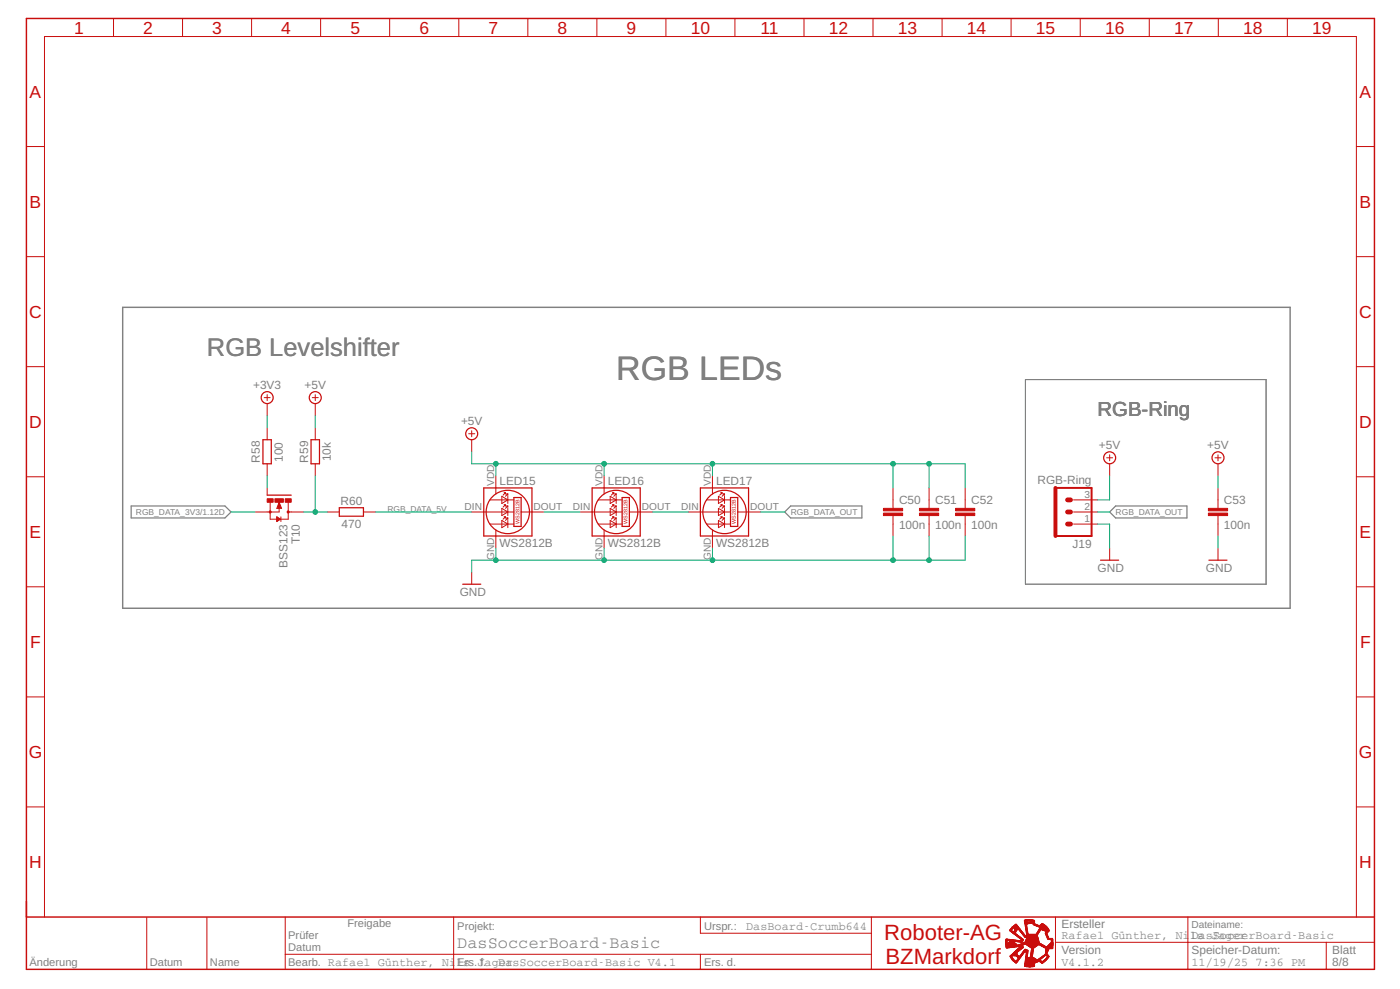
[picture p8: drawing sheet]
<svg xmlns="http://www.w3.org/2000/svg" width="287mm" height="203mm" viewBox="0 0 287 203" stroke-linecap="round" stroke-linejoin="round" font-family="sans-serif">
<path d="M210.3 77.9h49.4v41.9h-49.4z" fill="none" stroke="#808080" stroke-width=".21"/>
<path d="M25.2 63h239.4v61.8h-239.4z" fill="none" stroke="#808080" stroke-width=".3"/>
<path d="M26.9 103.8h19.2l1.3 1.2-1.3 1.2h-19.2zM162.2 103.8h14.6v2.4h-14.6l-1.2-1.2zM227.6 105l1.2-1.2h14.7v2.4h-14.7z" fill="none" stroke="#808080" stroke-width=".25"/>
<g fill="none" stroke="#c90d0c" stroke-width=".21">
<path d="M23.3 3.8v3.7M37.4 3.8v3.7M51.6 3.8v3.7M65.8 3.8v3.7M79.9 3.8v3.7M94.1 3.8v3.7M108.3 3.8v3.7M122.4 3.8v3.7M136.6 3.8v3.7M150.7 3.8v3.7M164.9 3.8v3.7M179.1 3.8v3.7"/>
<path d="M193.2 3.8v3.7M207.4 3.8v3.7M221.6 3.8v3.7M235.7 3.8v3.7M249.9 3.8v3.7M264.1 3.8v3.7M5.4 30.1h3.7M278.2 30.1h3.7M5.4 52.6h3.7M278.2 52.6h3.7M5.4 75.2h3.7M278.2 75.2h3.7"/>
<path d="M5.4 97.8h3.7M54.2 81.6h1.2M54.8 80.9v1.3M54.8 82.8v2.5M54.8 87.7v2.5M54.8 95.1v2.5M64.1 81.6h1.2M64.7 80.9v1.3M64.7 82.8v2.5M64.7 87.7v2.5M64.7 95.1v2.5M96.1 89h1.3"/>
<path d="M96.8 88.3v1.3M96.8 90.2v2.5M101.7 97.6v3.7M123.9 97.6v3.7M146.1 97.6v3.7M227 93.9h1.2M227.6 93.3v1.2M227.6 95.1v2.5M249.2 93.9h1.2M249.8 93.3v1.2M249.8 95.1v2.5M278.2 97.8h3.7"/>
<path d="M54.8 100.1v1.5M55.4 103v3.5h3.7v-3.4M56.8 106l.7 .5-.7 .5zM56.8 106.9h.1M56.8 106.8h.3M56.8 106.7h.5M56.8 106.4h.6M56.8 106.3h.4M56.8 106.2h.2M56.8 106.1h.1M57.3 102.8v2.2h-5M57.3 103l.5 1.3h-1z"/>
<path d="M57.6 106v1M59.1 105h3.1M67.1 105h2.5M74.5 105h2.5M96.8 105h8.6M96.8 117.3v2.5M100.5 102.5h4.9M100.5 107.5h4.9M101.7 108.7v3.7M102.9 101.8l1.3 .7-1.3 .8zM102.9 104.3l1.3 .7-1.3 .7zM102.9 106.7l1.3 .8-1.3 .7z"/>
<path d="M103.4 103.5h.3v.3zM103.4 101h.3v.3zM103.4 106h.3v.2zM103.7 103.5l-.5 .5M103.7 101l-.5 .6M103.7 106l-.5 .5M103.9 101.3h.3v.3zM103.9 103.8h.3v.2zM103.9 106.2h.3v.3zM104.2 101.8v1.5M104.2 104.3v1.4M104.2 106.7v1.5"/>
<path d="M104.2 103.8l-.5 .5M104.2 101.3l-.5 .5M104.2 106.2l-.5 .5M106.9 105h4.7M119 105h8.6M122.7 102.5h4.9M122.7 107.5h4.9M123.9 108.7v3.7M125.2 101.8l1.2 .7-1.2 .8zM125.2 104.3l1.2 .7-1.2 .7zM125.2 106.7l1.2 .8-1.2 .7zM125.6 103.5h.3v.3z"/>
<path d="M125.6 101h.3v.3zM125.6 106h.3v.2zM125.9 103.5l-.5 .5M125.9 101l-.5 .6M125.9 106l-.5 .5M126.1 103.8h.3v.2zM126.1 101.3h.3v.3zM126.1 106.2h.3v.3zM126.4 101.8v1.5M126.4 104.3v1.4M126.4 106.7v1.5M126.4 103.8l-.5 .5"/>
<path d="M126.4 101.3l-.5 .5M126.4 106.2l-.5 .5M129.1 105h4.7M141.2 105h8.6M144.9 102.5h4.9M144.9 107.5h4.9M146.1 108.7v3.7M147.4 101.8l1.2 .7-1.2 .8zM147.4 104.3l1.2 .7-1.2 .7zM147.4 106.7l1.2 .8-1.2 .7zM147.9 103.5h.2v.3zM147.9 101h.2v.3z"/>
<path d="M147.9 106h.2v.2zM148.1 103.5l-.5 .5M148.1 101l-.5 .6M148.1 106l-.5 .5M148.4 103.8h.2v.2zM148.4 101.3h.2v.3zM148.4 106.2h.2v.3zM148.6 101.8v1.5M148.6 104.3v1.4M148.6 106.7v1.5M148.6 103.8l-.5 .5M148.6 101.3l-.5 .5"/>
<path d="M148.6 106.2l-.5 .5M151.3 105h4.7M183.2 100.1v4.2M183.2 105.7v4.2M190.6 100.1v4.2M190.6 105.7v4.2M198 100.1v4.2M198 105.7v4.2M220.2 105h4.9M220.2 102.5h4.9M220.2 107.5h4.9M227.6 112.4v2.5"/>
<path d="M249.8 100.1v4.2M249.8 105.7v4.2M249.8 112.4v2.5M5.4 120.4h3.7M278.2 120.4h3.7M5.4 142.9h3.7M278.2 142.9h3.7M5.4 165.5h3.7M278.2 165.5h3.7M9.1 188.1v-180.6h269.1v180.6M30.1 188.2v10.6M42.4 188.2v10.6"/>
<path d="M58.5 188.1v10.7M58.5 195.7h120.2M93 188.1v10.7M143.7 188.1v3.3h35M143.7 195.7v3.1M178.7 188.1v10.7M216.5 193.3h65.3M216.5 188.1v10.7M243.7 188.1v10.7M272 193.3v5.5"/>
</g>
<g fill="none" stroke="#c90d0c" stroke-width=".25">
<path d="M53.9 90.2h1.7v4.9h-1.7zM63.8 90.2h1.7v4.9h-1.7zM54.8 101.6h4.9M69.6 104.1h4.9v1.8h-4.9zM94.9 119.8h3.7M99.2 100.1h9.9v9.8h-9.9zM105.4 102h1.5v6h-1.5zM121.5 100.1h9.8v9.8h-9.8zM127.6 102h1.5v6h-1.5zM143.7 100.1h9.8v9.8h-9.8zM149.8 102h1.5v6h-1.5zM225.7 114.9h3.7"/>
<path d="M248 114.9h3.7"/>
<circle cx="54.8" cy="81.6" r="1.23"/>
<circle cx="64.7" cy="81.6" r="1.23"/>
<circle cx="96.8" cy="89" r="1.23"/>
<circle cx="227.6" cy="93.9" r="1.23"/>
<circle cx="249.8" cy="93.9" r="1.23"/>
<circle cx="104.2" cy="105" r="4.4"/>
<circle cx="126.4" cy="105" r="4.4"/>
<circle cx="148.6" cy="105" r="4.4"/>
</g>
<path d="M57.3 103.9v.2h-.3l.3-.8 .2 .8M5.4 188.1h276.5v-184.3h-276.5v195h276.5v-10.6" fill="none" stroke="#c90d0c" stroke-width=".3"/>
<g fill="none" stroke="#c90d0c" stroke-width=".4">
<path d="M216.5 100.1h7.4v9.8h-7.4"/>
<circle cx="55.4" cy="105" r=".13"/>
<circle cx="59.1" cy="105" r=".13"/>
</g>
<g fill="#c90d0c" stroke="#c90d0c" stroke-width=".21">
<path d="M54.8 102.3h1.2v.7h-1.2z"/>
<path d="M58.5 102.3h1.2v.7h-1.2z"/>
<path d="M56.4 102.3h1.7v.7h-1.7z"/>
<path d="M211 198.3h.5z"/>
<path d="M210.5 198.2l1.4 .1z"/>
<path d="M210.2 198.2h2z"/>
<path d="M210.2 198.1l2 .1z"/>
<path d="M210.2 198.1h2z"/>
<path d="M210.2 198h.3z"/>
<path d="M210.6 198h1.6z"/>
<path d="M210.2 197.9l.3 .1z"/>
<path d="M210.5 197.9l1.7 .1z"/>
<path d="M210.2 197.8l.3 .1z"/>
<path d="M210.5 197.8l1.7 .1z"/>
<path d="M210.2 197.8h2z"/>
<path d="M210.2 197.7h2z"/>
<path d="M210.2 197.6l2 .1z"/>
<path d="M210.2 197.6h2z"/>
<path d="M210.3 197.5h2z"/>
<path d="M213.7 197.5h.2z"/>
<path d="M208.3 197.5h.2z"/>
<path d="M213.6 197.5h.4z"/>
<path d="M208.3 197.4l.3 .1z"/>
<path d="M210.2 197.4l2.3 .1z"/>
<path d="M213.5 197.4l.5 .1z"/>
<path d="M208.2 197.4h.4z"/>
<path d="M210.3 197.4h2.3z"/>
<path d="M213.5 197.4h.6z"/>
<path d="M208.1 197.3l.5 .1z"/>
<path d="M210.3 197.3l2.4 .1z"/>
<path d="M213.4 197.3l.7 .1z"/>
<path d="M208.1 197.3h.6z"/>
<path d="M210.2 197.3h2.6z"/>
<path d="M213.3 197.3h.9z"/>
<path d="M208 197.2l.7 .1z"/>
<path d="M210.3 197.2l2.6 .1z"/>
<path d="M213.3 197.2l.4 .1z"/>
<path d="M213.8 197.2l.4 .1z"/>
<path d="M207.9 197.2h.9z"/>
<path d="M210.3 197.2h2.8z"/>
<path d="M213.2 197.2h.5z"/>
<path d="M213.9 197.2h.4z"/>
<path d="M207.9 197.1l.4 .1z"/>
<path d="M208.4 197.1l.3 .1z"/>
<path d="M210.3 197.1l3.3 .1z"/>
<path d="M213.9 197.1l.4 .1z"/>
<path d="M207.8 197.1h.5z"/>
<path d="M208.5 197.1h.3z"/>
<path d="M210.3 197.1h3.3z"/>
<path d="M214 197.1h.4z"/>
<path d="M207.8 197l.4 .1z"/>
<path d="M208.5 197l.4 .1z"/>
<path d="M210.3 197l3.2 .1z"/>
<path d="M214.1 197l.4 .1z"/>
<path d="M207.7 197h.5z"/>
<path d="M208.5 197h.4z"/>
<path d="M210.3 197h3.1z"/>
<path d="M214.1 197h.4z"/>
<path d="M207.6 196.9l.5 .1z"/>
<path d="M208.6 196.9l.3 .1z"/>
<path d="M210.3 196.9l3.1 .1z"/>
<path d="M214.2 196.9l.4 .1z"/>
<path d="M207.6 196.9h.4z"/>
<path d="M208.6 196.9h.4z"/>
<path d="M210.3 196.9h3z"/>
<path d="M214.2 196.9h.4z"/>
<path d="M207.6 196.8l.4 .1z"/>
<path d="M208.7 196.8l.3 .1z"/>
<path d="M210.3 196.8l2.4 .1z"/>
<path d="M212.9 196.8l.4 .1z"/>
<path d="M214.3 196.8l.4 .1z"/>
<path d="M207.6 196.8h.3z"/>
<path d="M208.7 196.8h.3z"/>
<path d="M210.4 196.8h2.2z"/>
<path d="M212.9 196.8h.5z"/>
<path d="M214.4 196.8h.3z"/>
<path d="M207.5 196.7l.4 .1z"/>
<path d="M208.7 196.7l.3 .1z"/>
<path d="M210.4 196.7l2.2 .1z"/>
<path d="M212.9 196.7l.5 .1z"/>
<path d="M214.4 196.7l.4 .1z"/>
<path d="M207.5 196.7h.3z"/>
<path d="M208.7 196.7h.4z"/>
<path d="M210.4 196.7h2.1z"/>
<path d="M213 196.7h.5z"/>
<path d="M214.4 196.7h.4z"/>
<path d="M207.5 196.6l.3 .1z"/>
<path d="M208.8 196.6l.3 .1z"/>
<path d="M210.4 196.6l2 .1z"/>
<path d="M213.1 196.6l.5 .1z"/>
<path d="M214.5 196.6l.3 .1z"/>
<path d="M207.4 196.6h.4z"/>
<path d="M208.8 196.6h.3z"/>
<path d="M210.4 196.6h1.9z"/>
<path d="M213.2 196.6h.4z"/>
<path d="M214.5 196.6h.4z"/>
<path d="M207.4 196.5l.3 .1z"/>
<path d="M208.9 196.5l.3 .1z"/>
<path d="M210.4 196.5l1.9 .1z"/>
<path d="M213.2 196.5l.5 .1z"/>
<path d="M214.6 196.5l.3 .1z"/>
<path d="M207.4 196.5h.3z"/>
<path d="M208.9 196.5h.3z"/>
<path d="M210.4 196.5h.3z"/>
<path d="M210.8 196.5h1.4z"/>
<path d="M213.3 196.5h.5z"/>
<path d="M214.6 196.5h.4z"/>
<path d="M207.3 196.4l.4 .1z"/>
<path d="M208.9 196.4l.4 .1z"/>
<path d="M210.4 196.4l.3 .1z"/>
<path d="M210.9 196.4l1.1 .1z"/>
<path d="M213.4 196.4l.4 .1z"/>
<path d="M214.6 196.4l.4 .1z"/>
<path d="M207.3 196.4h.4z"/>
<path d="M208.8 196.4h.5z"/>
<path d="M210.4 196.4h.3z"/>
<path d="M211.1 196.4h.9z"/>
<path d="M213.4 196.4h.4z"/>
<path d="M214.7 196.4h.3z"/>
<path d="M207.3 196.3l.3 .1z"/>
<path d="M208.7 196.3l.6 .1z"/>
<path d="M210.4 196.3l.3 .1z"/>
<path d="M211.2 196.3l.7 .1z"/>
<path d="M213.5 196.3l.4 .1z"/>
<path d="M214.7 196.3l.4 .1z"/>
<path d="M207.2 196.3h.4z"/>
<path d="M208.7 196.3h.7z"/>
<path d="M210.4 196.3h.3z"/>
<path d="M211.4 196.3h.4z"/>
<path d="M213.6 196.3h.4z"/>
<path d="M214.7 196.3h.4z"/>
<path d="M211.3 196.3h.5z"/>
<path d="M213.7 196.3h.3z"/>
<path d="M214.8 196.3h.3z"/>
<path d="M207.2 196.2h.3z"/>
<path d="M208.6 196.2h.8z"/>
<path d="M210.4 196.2h.3z"/>
<path d="M211.3 196.2h.5z"/>
<path d="M213.7 196.2h.4z"/>
<path d="M214.8 196.2h.4z"/>
<path d="M208.5 196.2h.6z"/>
<path d="M209.1 196.2h.4z"/>
<path d="M211.4 196.2h.4z"/>
<path d="M213.8 196.2h.3z"/>
<path d="M207.2 196.1l.4 .1z"/>
<path d="M208.4 196.1l.6 .1z"/>
<path d="M209.1 196.1l.4 .1z"/>
<path d="M210.4 196.1l.3 .1z"/>
<path d="M211.4 196.1l.4 .1z"/>
<path d="M213.9 196.1l.3 .1z"/>
<path d="M214.8 196.1l.4 .1z"/>
<path d="M207.2 196l.4 .1z"/>
<path d="M208.4 196l.6 .1z"/>
<path d="M209.2 196l.3 .1z"/>
<path d="M210.5 196l.3 .1z"/>
<path d="M211.4 196l.4 .1z"/>
<path d="M213.9 196l.4 .1z"/>
<path d="M214.7 196l.4 .1z"/>
<path d="M207.3 196h.4z"/>
<path d="M207.9 196h1z"/>
<path d="M209.2 196h.4z"/>
<path d="M210.5 196h.3z"/>
<path d="M211.4 196h.4z"/>
<path d="M214 196h.3z"/>
<path d="M214.7 196h.4z"/>
<path d="M207.3 196h1.6z"/>
<path d="M209.3 196h.3z"/>
<path d="M214.1 196h.3z"/>
<path d="M214.6 196h.4z"/>
<path d="M207.3 195.9l1.5 .1z"/>
<path d="M209.3 195.9l.4 .1z"/>
<path d="M210.5 195.9l.3 .1z"/>
<path d="M211.4 195.9l.4 .1z"/>
<path d="M214.1 195.9l.4 .1z"/>
<path d="M214.6 195.9l.4 .1z"/>
<path d="M207.4 195.9h1.3z"/>
<path d="M209.3 195.9h.4z"/>
<path d="M210.5 195.9h.3z"/>
<path d="M211.4 195.9h.4z"/>
<path d="M214.2 195.9h.8z"/>
<path d="M207.5 195.8l1.2 .1z"/>
<path d="M209.4 195.8l.3 .1z"/>
<path d="M210.5 195.8l.3 .1z"/>
<path d="M211.4 195.8l.4 .1z"/>
<path d="M214.3 195.8l.6 .1z"/>
<path d="M207.5 195.8h1.1z"/>
<path d="M209.4 195.8h.4z"/>
<path d="M210.5 195.8h.3z"/>
<path d="M211.4 195.8h.4z"/>
<path d="M214.3 195.8h.6z"/>
<path d="M207.6 195.7h1z"/>
<path d="M209.4 195.7h.4z"/>
<path d="M210.5 195.7h.3z"/>
<path d="M211.4 195.7h.4z"/>
<path d="M214.4 195.7h.4z"/>
<path d="M209.5 195.7h.3z"/>
<path d="M207.7 195.6l.9 .1z"/>
<path d="M209.5 195.6l.4 .1z"/>
<path d="M210.5 195.6l.3 .1z"/>
<path d="M211.4 195.6l.4 .1z"/>
<path d="M214.4 195.6l.3 .1z"/>
<path d="M207.7 195.6h.9z"/>
<path d="M209.6 195.6h.3z"/>
<path d="M210.5 195.6h.3z"/>
<path d="M211.4 195.6h.4z"/>
<path d="M214.4 195.6h.3z"/>
<path d="M207.8 195.5l.8 .1z"/>
<path d="M209.6 195.5l.3 .1z"/>
<path d="M210.5 195.5l.3 .1z"/>
<path d="M211.5 195.5l.4 .1z"/>
<path d="M214.4 195.5l.3 .1z"/>
<path d="M207.8 195.5h.8z"/>
<path d="M209.6 195.5h.4z"/>
<path d="M210.5 195.5h.3z"/>
<path d="M211.5 195.5h.4z"/>
<path d="M214.4 195.5h.4z"/>
<path d="M207.9 195.4l.7 .1z"/>
<path d="M209.7 195.4l.3 .1z"/>
<path d="M210.5 195.4l.3 .1z"/>
<path d="M211.5 195.4l.4 .1z"/>
<path d="M214.4 195.4l.4 .1z"/>
<path d="M207.9 195.4h.7z"/>
<path d="M209.7 195.4h.4z"/>
<path d="M210.5 195.4h.3z"/>
<path d="M211.5 195.4h.4z"/>
<path d="M214.5 195.4h.3z"/>
<path d="M208 195.3l.7 .1z"/>
<path d="M209.7 195.3l.4 .1z"/>
<path d="M210.5 195.3l.3 .1z"/>
<path d="M211.5 195.3l.4 .1z"/>
<path d="M214.5 195.3l.3 .1z"/>
<path d="M208 195.3h.7z"/>
<path d="M209.8 195.3h.4z"/>
<path d="M210.5 195.3h.3z"/>
<path d="M211.5 195.3h.4z"/>
<path d="M214.5 195.3h.4z"/>
<path d="M208.1 195.2l.6 .1z"/>
<path d="M209.8 195.2l.6 .1z"/>
<path d="M210.5 195.2l.3 .1z"/>
<path d="M211.5 195.2l.4 .1z"/>
<path d="M214.5 195.2l.4 .1z"/>
<path d="M208.1 195.2h.7z"/>
<path d="M209.8 195.2h.7z"/>
<path d="M210.5 195.2h.3z"/>
<path d="M211.5 195.2h.4z"/>
<path d="M214.5 195.2h.4z"/>
<path d="M208.2 195.1l.7 .1z"/>
<path d="M209.9 195.1l.9 .1z"/>
<path d="M211.5 195.1l.4 .1z"/>
<path d="M214.5 195.1l.4 .1z"/>
<path d="M208.2 195.1h.7z"/>
<path d="M209.9 195.1h.9z"/>
<path d="M211.5 195.1h.4z"/>
<path d="M214.5 195.1h.4z"/>
<path d="M208.3 195l.7 .1z"/>
<path d="M210 195l.8 .1z"/>
<path d="M211.5 195l.4 .1z"/>
<path d="M214.5 195l.5 .1z"/>
<path d="M208.3 195h.7z"/>
<path d="M210 195h.8z"/>
<path d="M211.5 195h.4z"/>
<path d="M214.5 195h.5z"/>
<path d="M208.4 194.9l.7 .1z"/>
<path d="M210 194.9l.9 .1z"/>
<path d="M211.5 194.9l.4 .1z"/>
<path d="M214.5 194.9l.5 .1z"/>
<path d="M208.4 194.9h.7z"/>
<path d="M210.1 194.9h.7z"/>
<path d="M211.6 194.9h.4z"/>
<path d="M214.5 194.9h.5z"/>
<path d="M208.5 194.8l.7 .1z"/>
<path d="M210.1 194.8l.6 .1z"/>
<path d="M211.6 194.8l.4 .1z"/>
<path d="M214.5 194.8l.5 .1z"/>
<path d="M208.6 194.8h.7z"/>
<path d="M210.1 194.8h.5z"/>
<path d="M211.6 194.8h.4z"/>
<path d="M214.5 194.8h.6z"/>
<path d="M208.6 194.7l.7 .1z"/>
<path d="M210.2 194.7l.3 .1z"/>
<path d="M211.6 194.7l.4 .1z"/>
<path d="M214.5 194.7l.6 .1z"/>
<path d="M208.7 194.7h.7z"/>
<path d="M210.2 194.7h.2z"/>
<path d="M211.6 194.7h.4z"/>
<path d="M214.5 194.7h.6z"/>
<path d="M208.7 194.6l.8 .1z"/>
<path d="M211.6 194.6l.4 .1z"/>
<path d="M214.5 194.6l.6 .1z"/>
<path d="M208.8 194.6h.7z"/>
<path d="M211.6 194.6h.4z"/>
<path d="M214.5 194.6h.7z"/>
<path d="M208.8 194.5l.8 .1z"/>
<path d="M211.6 194.5l.4 .1z"/>
<path d="M214.5 194.5l1.4 .1z"/>
<path d="M208.8 194.5h.9z"/>
<path d="M211.6 194.5h.4z"/>
<path d="M214.5 194.5h1.4z"/>
<path d="M208.9 194.5h.8z"/>
<path d="M214.4 194.5h1.6z"/>
<path d="M206.4 194.4h.4z"/>
<path d="M209 194.4h.8z"/>
<path d="M211.5 194.4h.6z"/>
<path d="M214.3 194.4h1.6z"/>
<path d="M206.4 194.4h.7z"/>
<path d="M209 194.4h.9z"/>
<path d="M211.4 194.4h.8z"/>
<path d="M214.2 194.4h1.7z"/>
<path d="M206.4 194.3l1.1 .1z"/>
<path d="M209.1 194.3l.8 .1z"/>
<path d="M211.4 194.3l.8 .1z"/>
<path d="M214.2 194.3l1.7 .1z"/>
<path d="M206.4 194.2l1.4 .1z"/>
<path d="M209.1 194.2l.8 .1z"/>
<path d="M211.3 194.2l1 .1z"/>
<path d="M214 194.2l1.9 .1z"/>
<path d="M206.4 194.2h1.8z"/>
<path d="M209.2 194.2h.7z"/>
<path d="M211.2 194.2h1.1z"/>
<path d="M214 194.2h1.9z"/>
<path d="M206.3 194.2h2.3z"/>
<path d="M209.3 194.2h.6z"/>
<path d="M211.1 194.2h1.3z"/>
<path d="M213.9 194.2h.7z"/>
<path d="M214.7 194.2h1.2z"/>
<path d="M206.3 194.1l2.7 .1z"/>
<path d="M209.3 194.1l.5 .1z"/>
<path d="M211.1 194.1l1.4 .1z"/>
<path d="M213.8 194.1l.7 .1z"/>
<path d="M214.8 194.1l1.2 .1z"/>
<path d="M206.3 194.1h3z"/>
<path d="M209.4 194.1h.4z"/>
<path d="M211 194.1h1.6z"/>
<path d="M213.7 194.1h.7z"/>
<path d="M214.8 194.1h1.1z"/>
<path d="M206.3 194l3.5 .1z"/>
<path d="M210.9 194l1.7 .1z"/>
<path d="M213.6 194l.7 .1z"/>
<path d="M214.9 194l1 .1z"/>
<path d="M206.3 194h3.5z"/>
<path d="M210.8 194h1.9z"/>
<path d="M213.5 194h.7z"/>
<path d="M214.9 194h1z"/>
<path d="M206.3 193.9h3.4z"/>
<path d="M210.8 193.9h2z"/>
<path d="M213.4 193.9h.7z"/>
<path d="M215 193.9h.9z"/>
<path d="M210.7 193.9h2.2z"/>
<path d="M215 193.9h1z"/>
<path d="M206.3 193.8l2.4 .1z"/>
<path d="M208.8 193.8l1 .1z"/>
<path d="M210.7 193.8l2.2 .1z"/>
<path d="M213.3 193.8l.7 .1z"/>
<path d="M215.1 193.8l.9 .1z"/>
<path d="M206.3 193.8h2.3z"/>
<path d="M209 193.8h.9z"/>
<path d="M210.6 193.8h2.4z"/>
<path d="M213.2 193.8h.7z"/>
<path d="M215.1 193.8h.9z"/>
<path d="M206.3 193.7l2.3 .1z"/>
<path d="M209 193.7l1.1 .1z"/>
<path d="M210.5 193.7l3.3 .1z"/>
<path d="M215.2 193.7l.8 .1z"/>
<path d="M206.3 193.7h2.2z"/>
<path d="M209.2 193.7h1z"/>
<path d="M210.5 193.7h3.2z"/>
<path d="M215.2 193.7h.8z"/>
<path d="M206.3 193.6l.3 .1z"/>
<path d="M206.6 193.6l1.9 .1z"/>
<path d="M209.3 193.6l4.3 .1z"/>
<path d="M215.3 193.6l.7 .1z"/>
<path d="M206.3 193.6h.3z"/>
<path d="M206.7 193.6h1.7z"/>
<path d="M209.4 193.6h4.2z"/>
<path d="M215.3 193.6h.7z"/>
<path d="M206.3 193.5l.3 .1z"/>
<path d="M206.7 193.5l1.7 .1z"/>
<path d="M209.5 193.5l4 .1z"/>
<path d="M215.4 193.5l.6 .1z"/>
<path d="M206.3 193.5h.2z"/>
<path d="M206.8 193.5h1.5z"/>
<path d="M209.6 193.5h3.8z"/>
<path d="M215.4 193.5h.6z"/>
<path d="M206.3 193.4l.3 .1z"/>
<path d="M206.8 193.4l1.4 .1z"/>
<path d="M209.8 193.4l3.5 .1z"/>
<path d="M215.5 193.4l.5 .1z"/>
<path d="M206.3 193.4h.3z"/>
<path d="M206.8 193.4h1.4z"/>
<path d="M209.9 193.4h3.3z"/>
<path d="M215.5 193.4h.5z"/>
<path d="M206.3 193.3l.3 .1z"/>
<path d="M206.9 193.3l1.2 .1z"/>
<path d="M210 193.3l3.2 .1z"/>
<path d="M215.6 193.3l.4 .1z"/>
<path d="M206.3 193.3h.3z"/>
<path d="M206.9 193.3h1.2z"/>
<path d="M210.1 193.3h3.1z"/>
<path d="M215.6 193.3h.4z"/>
<path d="M206.3 193.2l.3 .1z"/>
<path d="M207 193.2l1 .1z"/>
<path d="M209.5 193.2l.2 .1z"/>
<path d="M210.2 193.2l3 .1z"/>
<path d="M215.6 193.2l.4 .1z"/>
<path d="M206.3 193.2h.3z"/>
<path d="M207 193.2h1z"/>
<path d="M209.1 193.2h.6z"/>
<path d="M210.2 193.2h2.9z"/>
<path d="M215.6 193.2h.3z"/>
<path d="M206.3 193.1l.3 .1z"/>
<path d="M207.1 193.1l.8 .1z"/>
<path d="M208.7 193.1l1 .1z"/>
<path d="M210.3 193.1l2.8 .1z"/>
<path d="M215.6 193.1l.3 .1z"/>
<path d="M206.3 193.1h.3z"/>
<path d="M207.1 193.1h.8z"/>
<path d="M208.4 193.1h1.3z"/>
<path d="M210.3 193.1h2.8z"/>
<path d="M215.6 193.1h.3z"/>
<path d="M206.3 193l.3 .1z"/>
<path d="M207.1 193l.7 .1z"/>
<path d="M207.9 193l1.9 .1z"/>
<path d="M210.3 193l2.8 .1z"/>
<path d="M215.6 193l.3 .1z"/>
<path d="M206.3 193h.3z"/>
<path d="M207.2 193h2.6z"/>
<path d="M210.4 193h2.7z"/>
<path d="M215.6 193h.3z"/>
<path d="M206.3 192.9l.3 .1z"/>
<path d="M207.2 192.9l2.2 .1z"/>
<path d="M209.5 192.9l.3 .1z"/>
<path d="M210.4 192.9l2.7 .1z"/>
<path d="M215.6 192.9l.3 .1z"/>
<path d="M206.3 192.9h.3z"/>
<path d="M206.8 192.9h2.2z"/>
<path d="M209.5 192.9h.3z"/>
<path d="M210.4 192.9h2.7z"/>
<path d="M215.6 192.9h.3z"/>
<path d="M206.3 192.8l2.4 .1z"/>
<path d="M209.5 192.8l.4 .1z"/>
<path d="M210.4 192.8l2.6 .1z"/>
<path d="M215.6 192.8l.3 .1z"/>
<path d="M206.3 192.8h2z"/>
<path d="M209.6 192.8h.3z"/>
<path d="M210.4 192.8h2.6z"/>
<path d="M215.6 192.8h.3z"/>
<path d="M206.3 192.7l1.6 .1z"/>
<path d="M209.6 192.7l.3 .1z"/>
<path d="M210.5 192.7l2.5 .1z"/>
<path d="M215.6 192.7l.3 .1z"/>
<path d="M206.3 192.7h1.2z"/>
<path d="M209.5 192.7h.4z"/>
<path d="M210.4 192.7h2.6z"/>
<path d="M215.4 192.7h.6z"/>
<path d="M206.3 192.7h.8z"/>
<path d="M209.4 192.7h.5z"/>
<path d="M210.5 192.7h2.5z"/>
<path d="M214.9 192.7h1z"/>
<path d="M206.3 192.6h.4z"/>
<path d="M209.4 192.6h.4z"/>
<path d="M210.5 192.6h2.5z"/>
<path d="M214.9 192.6h1z"/>
<path d="M209.3 192.6h.5z"/>
<path d="M209.3 192.5l.4 .1z"/>
<path d="M210.6 192.5l2.3 .1z"/>
<path d="M214.9 192.5l1 .1z"/>
<path d="M209.2 192.5h.4z"/>
<path d="M210.6 192.5h2.3z"/>
<path d="M214.8 192.5h1.1z"/>
<path d="M209.1 192.4h.5z"/>
<path d="M210.6 192.4h2.3z"/>
<path d="M214.8 192.4h.3z"/>
<path d="M209.1 192.4h.4z"/>
<path d="M209 192.3l.4 .1z"/>
<path d="M210.6 192.3l2.3 .1z"/>
<path d="M214.8 192.3l.3 .1z"/>
<path d="M208.9 192.3h.5z"/>
<path d="M210.6 192.3h2.3z"/>
<path d="M214.8 192.3h.3z"/>
<path d="M208.9 192.2l.4 .1z"/>
<path d="M210.2 192.2l.3 .1z"/>
<path d="M210.7 192.2l2.2 .1z"/>
<path d="M214.7 192.2l.3 .1z"/>
<path d="M208.8 192.2h.4z"/>
<path d="M210.2 192.2h.3z"/>
<path d="M210.7 192.2h2.2z"/>
<path d="M214.7 192.2h.3z"/>
<path d="M208.7 192.1l.5 .1z"/>
<path d="M210.1 192.1l2.7 .1z"/>
<path d="M214.7 192.1l.3 .1z"/>
<path d="M208.7 192.1h.4z"/>
<path d="M210.1 192.1h2.7z"/>
<path d="M214.7 192.1h.3z"/>
<path d="M208.6 192l.4 .1z"/>
<path d="M210.1 192l2.7 .1z"/>
<path d="M214.6 192l.4 .1z"/>
<path d="M208.6 192h.4z"/>
<path d="M210 192h2.8z"/>
<path d="M214.6 192h.3z"/>
<path d="M208.5 191.9l.4 .1z"/>
<path d="M210 191.9l.4 .1z"/>
<path d="M210.4 191.9l2.4 .1z"/>
<path d="M214.6 191.9l.3 .1z"/>
<path d="M208.4 191.9h.5z"/>
<path d="M209.9 191.9h.4z"/>
<path d="M210.5 191.9h2.3z"/>
<path d="M214.6 191.9h.3z"/>
<path d="M208.4 191.8l.4 .1z"/>
<path d="M209.9 191.8l.3 .1z"/>
<path d="M210.6 191.8l2.1 .1z"/>
<path d="M214.6 191.8l.3 .1z"/>
<path d="M208.3 191.8h.4z"/>
<path d="M209.9 191.8h.3z"/>
<path d="M210.6 191.8h2.1z"/>
<path d="M214.5 191.8h.4z"/>
<path d="M208.2 191.7l.5 .1z"/>
<path d="M209.8 191.7l.4 .1z"/>
<path d="M210.6 191.7l2.2 .1z"/>
<path d="M214.5 191.7l.3 .1z"/>
<path d="M208.2 191.7h.4z"/>
<path d="M209.8 191.7h.4z"/>
<path d="M210.6 191.7h2.2z"/>
<path d="M214.5 191.7h.3z"/>
<path d="M208.1 191.6l.5 .1z"/>
<path d="M209.7 191.6l.4 .1z"/>
<path d="M210.6 191.6l2.2 .1z"/>
<path d="M214.5 191.6l.3 .1z"/>
<path d="M208 191.6h.5z"/>
<path d="M209.7 191.6h.4z"/>
<path d="M210.6 191.6h.3z"/>
<path d="M212.5 191.6h.4z"/>
<path d="M214.5 191.6h.3z"/>
<path d="M208 191.5l.4 .1z"/>
<path d="M209.7 191.5l.3 .1z"/>
<path d="M210.5 191.5l.4 .1z"/>
<path d="M212.6 191.5l.3 .1z"/>
<path d="M214.4 191.5l.4 .1z"/>
<path d="M207.9 191.5h.5z"/>
<path d="M209.6 191.5h.4z"/>
<path d="M210.5 191.5h.4z"/>
<path d="M212.6 191.5h.3z"/>
<path d="M214.4 191.5h.3z"/>
<path d="M207.8 191.4l.5 .1z"/>
<path d="M209.6 191.4l.4 .1z"/>
<path d="M210.5 191.4l.3 .1z"/>
<path d="M212.6 191.4l.4 .1z"/>
<path d="M214.4 191.4l.3 .1z"/>
<path d="M207.8 191.4h.4z"/>
<path d="M209.5 191.4h.4z"/>
<path d="M210.5 191.4h.3z"/>
<path d="M212.6 191.4h.4z"/>
<path d="M214.4 191.4h.4z"/>
<path d="M207.7 191.3l.5 .1z"/>
<path d="M209.5 191.3l.4 .1z"/>
<path d="M210.5 191.3l.3 .1z"/>
<path d="M212.7 191.3l.3 .1z"/>
<path d="M214.4 191.3l.4 .1z"/>
<path d="M207.6 191.3h.7z"/>
<path d="M209.5 191.3h.3z"/>
<path d="M210.5 191.3h.3z"/>
<path d="M212.7 191.3h.4z"/>
<path d="M214.4 191.3h.4z"/>
<path d="M207.6 191.2l.7 .1z"/>
<path d="M209.4 191.2l.4 .1z"/>
<path d="M210.5 191.2l.3 .1z"/>
<path d="M212.7 191.2l.4 .1z"/>
<path d="M214.5 191.2l.4 .1z"/>
<path d="M207.5 191.2h.8z"/>
<path d="M209.4 191.2h.4z"/>
<path d="M210.5 191.2h.3z"/>
<path d="M212.8 191.2h.3z"/>
<path d="M214.5 191.2h.4z"/>
<path d="M207.4 191.2h1z"/>
<path d="M209.3 191.2h.4z"/>
<path d="M212.8 191.2h.4z"/>
<path d="M214.6 191.2h.4z"/>
<path d="M207.4 191.1h.5z"/>
<path d="M207.9 191.1h.5z"/>
<path d="M209.3 191.1h.4z"/>
<path d="M210.5 191.1h.3z"/>
<path d="M212.8 191.1h.4z"/>
<path d="M214.6 191.1h.4z"/>
<path d="M207.3 191.1h.5z"/>
<path d="M208 191.1h.4z"/>
<path d="M209.3 191.1h.3z"/>
<path d="M214.7 191.1h.4z"/>
<path d="M207.3 191l.4 .1z"/>
<path d="M208 191l.4 .1z"/>
<path d="M209.2 191l.4 .1z"/>
<path d="M210.5 191l.3 .1z"/>
<path d="M212.9 191l.4 .1z"/>
<path d="M214.6 191l.5 .1z"/>
<path d="M207.2 190.9l.4 .1z"/>
<path d="M208 190.9l.4 .1z"/>
<path d="M209.2 190.9l.4 .1z"/>
<path d="M210.5 190.9l.3 .1z"/>
<path d="M212.9 190.9l.4 .1z"/>
<path d="M214.4 190.9l.8 .1z"/>
<path d="M207.2 190.9h.4z"/>
<path d="M208.1 190.9h.3z"/>
<path d="M209.1 190.9h.4z"/>
<path d="M210.5 190.9h.3z"/>
<path d="M212.9 190.9h.4z"/>
<path d="M214.3 190.9h.9z"/>
<path d="M207.1 190.9h.4z"/>
<path d="M208.1 190.9h.4z"/>
<path d="M213 190.9h.4z"/>
<path d="M214.1 190.9h1.1z"/>
<path d="M207.1 190.8h.4z"/>
<path d="M208.1 190.8h.4z"/>
<path d="M209.1 190.8h.3z"/>
<path d="M210.5 190.8h.3z"/>
<path d="M213 190.8h.4z"/>
<path d="M214 190.8h1.2z"/>
<path d="M207.1 190.8h.3z"/>
<path d="M208.2 190.8h.4z"/>
<path d="M209 190.8h.4z"/>
<path d="M213 190.8h.5z"/>
<path d="M213.8 190.8h1.4z"/>
<path d="M207.2 190.7l.3 .1z"/>
<path d="M208.2 190.7l.4 .1z"/>
<path d="M209 190.7l.4 .1z"/>
<path d="M210.4 190.7l.3 .1z"/>
<path d="M213.1 190.7l.4 .1z"/>
<path d="M213.8 190.7l1.4 .1z"/>
<path d="M207.2 190.7h.3z"/>
<path d="M208.1 190.7h.7z"/>
<path d="M209 190.7h.3z"/>
<path d="M210.4 190.7h.3z"/>
<path d="M213.1 190.7h.4z"/>
<path d="M213.6 190.7h1.5z"/>
<path d="M207.2 190.6h.4z"/>
<path d="M208.1 190.6h1.2z"/>
<path d="M210.4 190.6h.3z"/>
<path d="M213.1 190.6h2z"/>
<path d="M207.3 190.5l.3 .1z"/>
<path d="M208.1 190.5l1.2 .1z"/>
<path d="M210.4 190.5l.3 .1z"/>
<path d="M213.2 190.5l1.9 .1z"/>
<path d="M207.3 190.5h.4z"/>
<path d="M208 190.5h1.2z"/>
<path d="M210.4 190.5h.3z"/>
<path d="M213.2 190.5h1.8z"/>
<path d="M207.3 190.4l.4 .1z"/>
<path d="M208 190.4l1.1 .1z"/>
<path d="M210.4 190.4l.3 .1z"/>
<path d="M213.2 190.4l1.8 .1z"/>
<path d="M207.4 190.4h.4z"/>
<path d="M208 190.4h1.1z"/>
<path d="M210.4 190.4h.3z"/>
<path d="M213.3 190.4h1.7z"/>
<path d="M207.5 190.3l.3 .1z"/>
<path d="M208 190.3l1 .1z"/>
<path d="M210.4 190.3l.3 .1z"/>
<path d="M213.3 190.3l1.6 .1z"/>
<path d="M207.5 190.3h.4z"/>
<path d="M208 190.3h1z"/>
<path d="M210.4 190.3h.3z"/>
<path d="M213.3 190.3h1.6z"/>
<path d="M207.5 190.2l1.5 .1z"/>
<path d="M210.4 190.2l.3 .1z"/>
<path d="M213.3 190.2l1.5 .1z"/>
<path d="M207.6 190.2h1.3z"/>
<path d="M210.4 190.2h.3z"/>
<path d="M213.3 190.2h1.5z"/>
<path d="M207.6 190.1l1.3 .1z"/>
<path d="M210.4 190.1l.2 .1z"/>
<path d="M213.1 190.1l1.7 .1z"/>
<path d="M207.6 190.1h1.3z"/>
<path d="M210.3 190.1h.3z"/>
<path d="M213 190.1h1.7z"/>
<path d="M207.8 190l1.1 .1z"/>
<path d="M210.3 190l.3 .1z"/>
<path d="M212.9 190l1.8 .1z"/>
<path d="M207.8 190h1z"/>
<path d="M210.3 190h.3z"/>
<path d="M212.8 190h1.9z"/>
<path d="M207.8 189.9l1 .1z"/>
<path d="M210.3 189.9l.3 .1z"/>
<path d="M212.6 189.9l2 .1z"/>
<path d="M207.9 189.9h.8z"/>
<path d="M210.3 189.9h.3z"/>
<path d="M212.5 189.9h2z"/>
<path d="M208 189.8l.7 .1z"/>
<path d="M210.3 189.8l.3 .1z"/>
<path d="M212.4 189.8l.8 .1z"/>
<path d="M213.2 189.8l1.2 .1z"/>
<path d="M208 189.8h.7z"/>
<path d="M210.3 189.8h.3z"/>
<path d="M212.3 189.8h.7z"/>
<path d="M213.3 189.8h1.1z"/>
<path d="M208.1 189.7l.5 .1z"/>
<path d="M210.2 189.7l.3 .1z"/>
<path d="M212.2 189.7l.7 .1z"/>
<path d="M213.4 189.7l.9 .1z"/>
<path d="M208.2 189.7h.4z"/>
<path d="M210.3 189.7h.3z"/>
<path d="M212.1 189.7h.7z"/>
<path d="M213.4 189.7h.9z"/>
<path d="M208.2 189.6l.3 .1z"/>
<path d="M210.3 189.6l.3 .1z"/>
<path d="M211.9 189.6l.8 .1z"/>
<path d="M213.5 189.6l.7 .1z"/>
<path d="M208.3 189.6h.2z"/>
<path d="M210.3 189.6h.4z"/>
<path d="M211.9 189.6h.7z"/>
<path d="M213.5 189.6h.6z"/>
<path d="M208.3 189.5l.1 .1z"/>
<path d="M210.3 189.5l.4 .1z"/>
<path d="M211.9 189.5l.6 .1z"/>
<path d="M213.6 189.5l.4 .1z"/>
<path d="M210.3 189.5h.4z"/>
<path d="M211.9 189.5h.4z"/>
<path d="M213.6 189.5h.4z"/>
<path d="M210.2 189.4l.7 .1z"/>
<path d="M211.9 189.4l.3 .1z"/>
<path d="M213.7 189.4l.2 .1z"/>
<path d="M210.2 189.4h1z"/>
<path d="M211.9 189.4h.3z"/>
<path d="M210.2 189.4h1.3z"/>
<path d="M210.2 189.3h1.6z"/>
<path d="M211.9 189.3h.3z"/>
<path d="M210.2 189.3h2z"/>
<path d="M210.2 189.2l2 .1z"/>
<path d="M210.2 189.1l.3 .1z"/>
<path d="M210.8 189.1l1.4 .1z"/>
<path d="M210.2 189.1h.3z"/>
<path d="M211 189.1h1.2z"/>
<path d="M211.3 189.1h.9z"/>
<path d="M210.2 189l.3 .1z"/>
<path d="M211.5 189l.7 .1z"/>
<path d="M210.2 189h.3z"/>
<path d="M211.8 189h.4z"/>
<path d="M210.1 188.9l.4 .1z"/>
<path d="M211.7 188.9l.5 .1z"/>
<path d="M210.1 188.9h.8z"/>
<path d="M211.4 188.9h.8z"/>
<path d="M210.1 188.8h2.1z"/>
<path d="M210.1 188.7l2 .1z"/>
<path d="M210.3 188.7h1.5z"/>
<path d="M210.9 188.6l.5 .1z"/>
<path d="M181.2 105.2h3.9v.5h-3.9z"/>
<path d="M181.2 104.3h3.9v.5h-3.9z"/>
<path d="M188.6 105.2h3.9v.5h-3.9z"/>
<path d="M188.6 104.3h3.9v.5h-3.9z"/>
<path d="M196 105.2h3.9v.5h-3.9z"/>
<path d="M196 104.3h3.9v.5h-3.9z"/>
<path d="M247.9 105.2h3.9v.5h-3.9z"/>
<path d="M247.9 104.3h3.9v.5h-3.9z"/>
</g>
<path d="M216.5 100.1v9.8" fill="none" stroke="#c90d0c" stroke-width=".8"/>
<path d="M219 107.5h.6M219 105h.6M219 102.5h.6" fill="none" stroke="#c90d0c" stroke-width=".99"/>
<g fill="none" stroke="#0dab76" stroke-width=".21">
<path d="M54.8 85.3v2.4M54.8 97.6v2.5M64.7 85.3v2.4M64.7 97.6v7.4M96.8 92.7v2.4h101.2v5M101.7 95.1v2.5M123.9 95.1v2.5M146.1 95.1v2.5M183.2 95.1v5M190.6 95.1v5M227.6 97.6v4.9h-2.5M249.8 97.6v2.5"/>
<path d="M47.4 105h4.9M62.2 105h4.9M77 105h19.8M101.7 112.4v2.5M111.6 105h7.4M123.9 112.4v2.5M133.8 105h7.4M146.1 112.4v2.5M156 105h5M183.2 109.9v5M190.6 109.9v5M198 109.9v5h-101.2v2.4"/>
<path d="M225.1 107.5h2.5v4.9M225.1 105h2.5M249.8 109.9v2.5"/>
</g>
<g fill="#0dab76" stroke="#0dab76" stroke-width=".21">
<circle cx="146.1" cy="114.9" r=".49"/>
<circle cx="101.7" cy="114.9" r=".49"/>
<circle cx="183.2" cy="114.9" r=".49"/>
<circle cx="190.6" cy="114.9" r=".49"/>
<circle cx="123.9" cy="114.9" r=".49"/>
<circle cx="101.7" cy="95.1" r=".49"/>
<circle cx="123.9" cy="95.1" r=".49"/>
<circle cx="146.1" cy="95.1" r=".49"/>
<circle cx="183.2" cy="95.1" r=".49"/>
<circle cx="190.6" cy="95.1" r=".49"/>
<circle cx="64.7" cy="105" r=".49"/>
</g>
<text font-size="7" fill="#808080" x="126.4" y="77.9">RGB LEDs</text>
<text font-size="5.2" fill="#808080" x="42.4" y="72.9">RGB Levelshifter</text>
<g font-size="4.5" fill="#c90d0c">
<text x="181.4" y="192.9">Roboter-AG</text>
<text x="181.6" y="197.7">BZMarkdorf</text>
</g>
<text font-size="4.2" fill="#808080" x="225.1" y="85.3">RGB-Ring</text>
<g font-size="3.6" fill="#c90d0c">
<text x="15.2" y="6.9">1</text>
<text x="29.4" y="6.9">2</text>
<text x="43.5" y="6.9">3</text>
<text x="57.7" y="6.9">4</text>
<text x="71.9" y="6.9">5</text>
<text x="86" y="6.9">6</text>
<text x="100.2" y="6.9">7</text>
<text x="114.3" y="6.9">8</text>
<text x="128.5" y="6.9">9</text>
<text x="141.7" y="6.9">10</text>
<text x="156" y="6.9">11</text>
<text x="170" y="6.9">12</text>
<text x="184.2" y="6.9">13</text>
<text x="198.3" y="6.9">14</text>
<text x="212.5" y="6.9">15</text>
<text x="226.7" y="6.9">16</text>
<text x="240.8" y="6.9">17</text>
<text x="255" y="6.9">18</text>
<text x="269.1" y="6.9">19</text>
<text x="6.1" y="20.1">A</text>
<text x="278.9" y="20.1">A</text>
<text x="6.1" y="42.6">B</text>
<text x="278.9" y="42.6">B</text>
<text x="6" y="65.2">C</text>
<text x="278.8" y="65.2">C</text>
<text x="6" y="87.8">D</text>
<text x="278.8" y="87.8">D</text>
<text x="6.1" y="110.3">E</text>
<text x="278.9" y="110.3">E</text>
<text x="6.2" y="132.9">F</text>
<text x="279" y="132.9">F</text>
<text x="5.9" y="155.5">G</text>
<text x="278.7" y="155.5">G</text>
<text x="6" y="178.1">H</text>
<text x="278.8" y="178.1">H</text>
</g>
<text font-size="3.5" fill="#808080" x="93.8" y="194.4">DasSoccerBoard-Basic</text>
<g font-size="2.4" fill="#808080">
<text x="51.9" y="79.7">+3V3</text>
<text x="62.5" y="79.7">+5V</text>
<text x="94.6" y="87.1">+5V</text>
<text x="53.3" y="94.9" transform="rotate(-90 53.3 94.9)">R58</text>
<text x="58" y="94.7" transform="rotate(-90 58 94.7)">100</text>
<text x="63.2" y="94.9" transform="rotate(-90 63.2 94.9)">R59</text>
<text x="67.9" y="94.6" transform="rotate(-90 67.9 94.6)">10k</text>
<text x="225.4" y="92">+5V</text>
<text x="247.6" y="92">+5V</text>
<text x="102.4" y="99.6">LED15</text>
<text x="124.7" y="99.6">LED16</text>
<text x="146.9" y="99.6">LED17</text>
<text x="212.8" y="99.3">RGB-Ring</text>
<text x="69.9" y="103.5">R60</text>
<text x="184.4" y="103.3">C50</text>
<text x="191.8" y="103.3">C51</text>
<text x="199.2" y="103.3">C52</text>
<text x="251.1" y="103.3">C53</text>
<text x="61.5" y="111.7" transform="rotate(-90 61.5 111.7)">T10</text>
<text x="70" y="108.2">470</text>
<text x="102.4" y="112.2">WS2812B</text>
<text x="124.7" y="112.2">WS2812B</text>
<text x="146.9" y="112.2">WS2812B</text>
<text x="184.4" y="108.5">100n</text>
<text x="191.8" y="108.5">100n</text>
<text x="199.2" y="108.5">100n</text>
<text x="220" y="112.3">J19</text>
<text x="251.1" y="108.5">100n</text>
<text x="59" y="116.4" transform="rotate(-90 59 116.4)">BSS123</text>
<text x="225.1" y="117.4">GND</text>
<text x="247.4" y="117.4">GND</text>
<text x="94.3" y="122.3">GND</text>
<text x="153" y="190.8">DasBoard-Crumb644</text>
<text x="217.7" y="190.3">Ersteller</text>
<text x="217.7" y="195.7">Version</text>
<text x="217.7" y="192.6">Rafael Günther, Nils Jager</text>
<text x="244.4" y="192.6">DasSoccerBoard-Basic</text>
<text x="244.4" y="195.7">Speicher-Datum:</text>
<text x="273.3" y="195.7">Blatt</text>
<text x="102.2" y="198.2">DasSoccerBoard-Basic V4.1</text>
<text x="217.7" y="198.2">V4.1.2</text>
<text x="244.4" y="198.2">11/19/25 7:36 PM</text>
<text x="273.3" y="198.2">8/8</text>
</g>
<g font-size="2.3" fill="#808080">
<text x="71.3" y="190.2">Freigabe</text>
<text x="93.8" y="190.8">Projekt:</text>
<text x="144.4" y="190.8">Urspr.:</text>
<text x="59.1" y="195.1">Datum</text>
<text x="59.1" y="192.6">Prüfer</text>
<text x="6" y="198.2">Änderung</text>
<text x="30.7" y="198.2">Datum</text>
<text x="43.1" y="198.2">Name</text>
<text x="59.1" y="198.1">Bearb. Rafael Günther, Nils Jager</text>
<text x="93.8" y="198.2">Ers. f.</text>
<text x="144.4" y="198.2">Ers. d.</text>
</g>
<g font-size="2.1" fill="#808080">
<text x="101.4" y="99.7" transform="rotate(-90 101.4 99.7)">VDD</text>
<text x="123.6" y="99.7" transform="rotate(-90 123.6 99.7)">VDD</text>
<text x="145.8" y="99.7" transform="rotate(-90 145.8 99.7)">VDD</text>
<text x="95.3" y="104.7">DIN</text>
<text x="109.5" y="104.7">DOUT</text>
<text x="117.5" y="104.7">DIN</text>
<text x="131.7" y="104.7">DOUT</text>
<text x="139.7" y="104.7">DIN</text>
<text x="153.9" y="104.7">DOUT</text>
<text x="222.5" y="107.1">1</text>
<text x="222.5" y="104.7">2</text>
<text x="222.5" y="102.2">3</text>
<text x="101.4" y="114.9" transform="rotate(-90 101.4 114.9)">GND</text>
<text x="123.6" y="114.9" transform="rotate(-90 123.6 114.9)">GND</text>
<text x="145.8" y="114.9" transform="rotate(-90 145.8 114.9)">GND</text>
<text x="244.4" y="190.3">Dateiname:</text>
</g>
<g font-size="1.7" fill="#808080">
<text x="27.9" y="105.6">RGB_DATA_3V3/1.12D</text>
<text x="79.5" y="105">RGB_DATA_5V</text>
<text x="162.2" y="105.6">RGB_DATA_OUT</text>
<text x="228.8" y="105.6">RGB_DATA_OUT</text>
</g>
<g font-size="1.1" fill="#c90d0c">
<text x="106.5" y="107.5" transform="rotate(-90 106.5 107.5)">WS2812B</text>
<text x="128.7" y="107.5" transform="rotate(-90 128.7 107.5)">WS2812B</text>
<text x="151" y="107.5" transform="rotate(-90 151 107.5)">WS2812B</text>
</g>
</svg>
